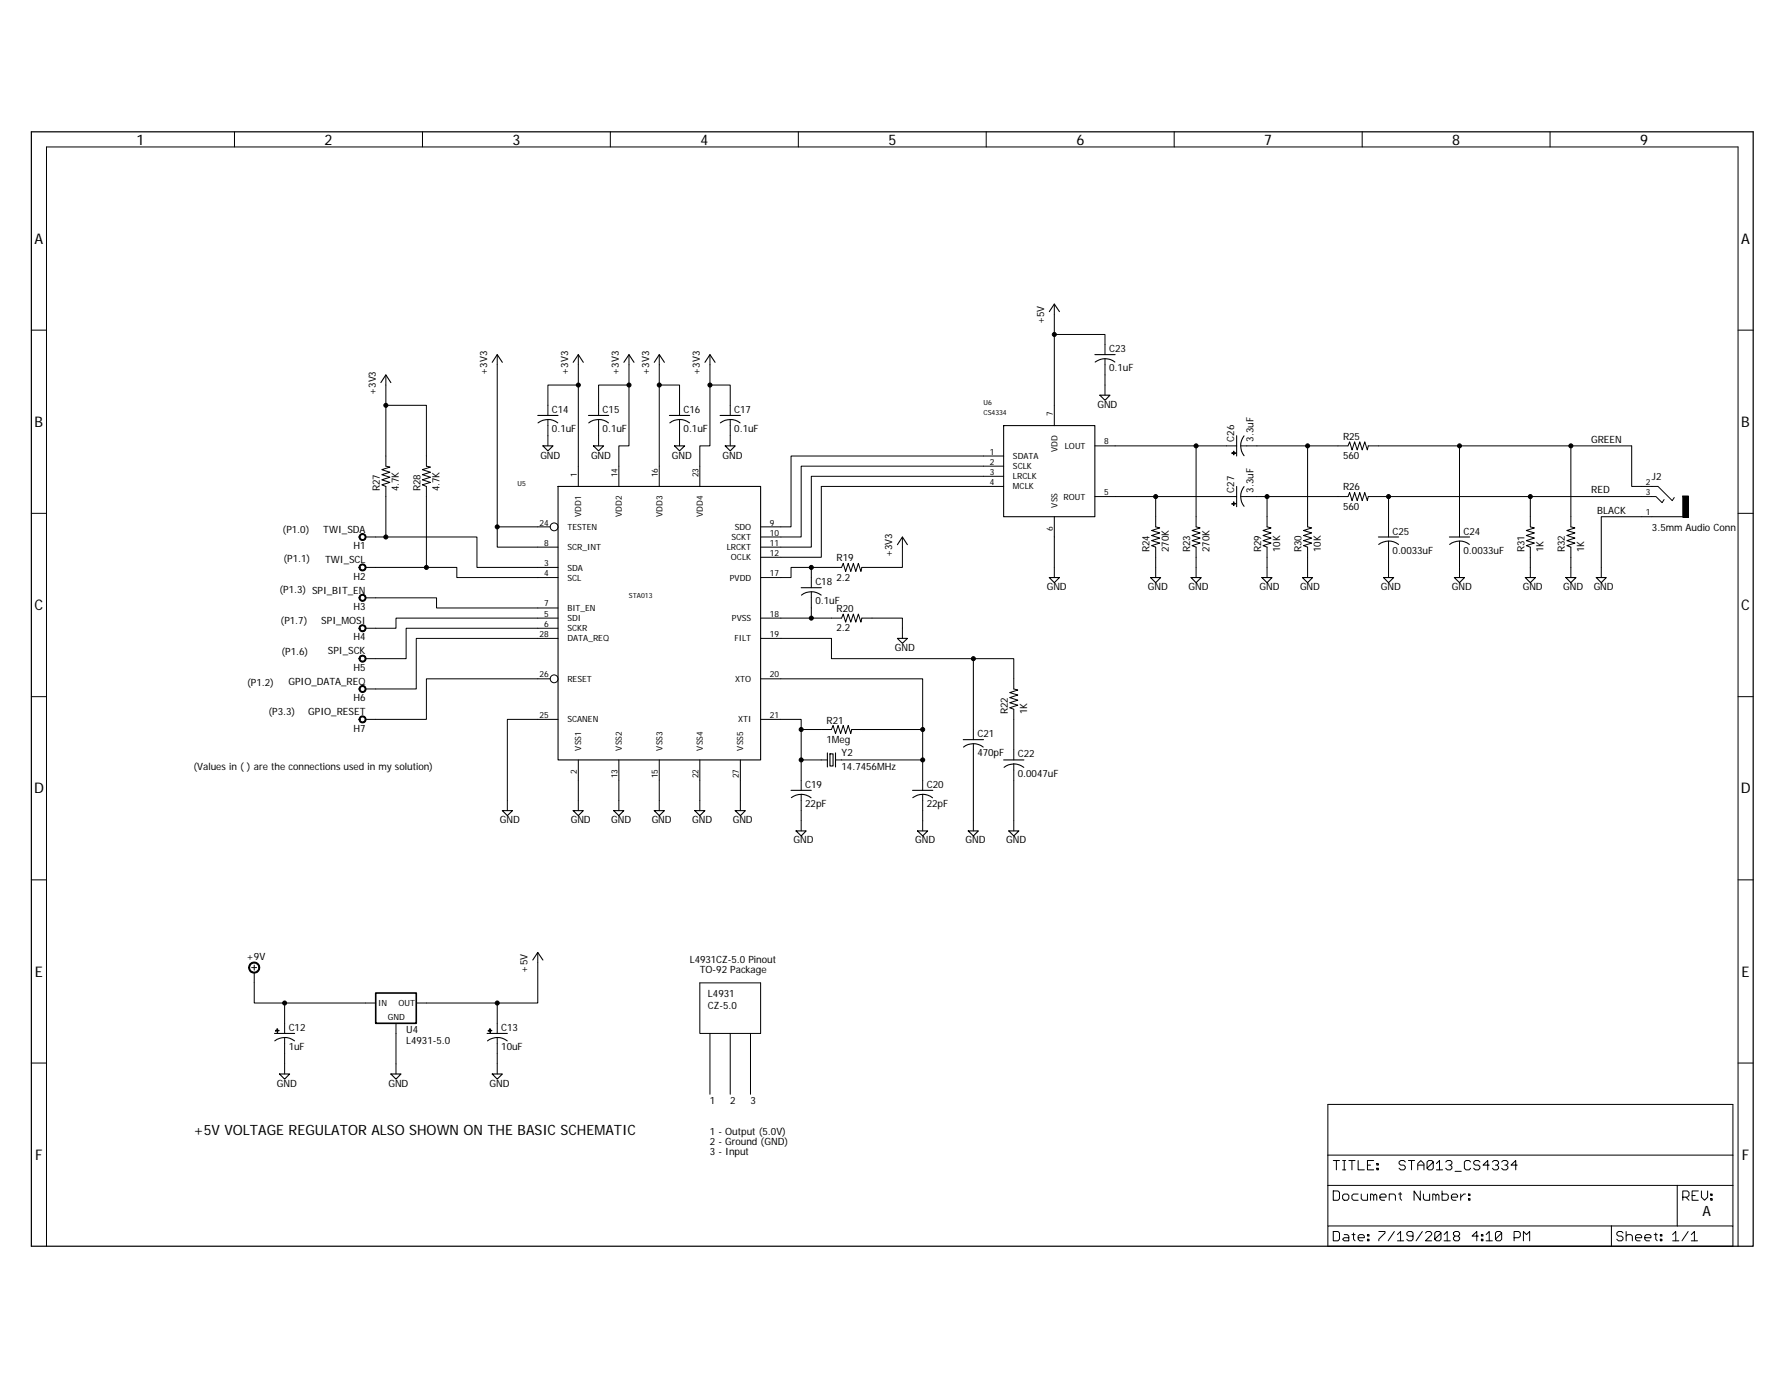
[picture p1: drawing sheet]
<svg xmlns="http://www.w3.org/2000/svg" width="279mm" height="216mm" viewBox="0 0 279 216" stroke-linecap="round" stroke-linejoin="round" font-family="sans-serif">
<path d="M4.6 20.4l270.2 175.1M274.8 20.4l-270.2 175.1" fill="none" stroke="#fff" stroke-width=".16"/>
<g fill="none" stroke="#000" stroke-width=".16">
<path d="M36.7 20.6v2.4M66.2 20.6v2.4M95.6 20.6v2.4M125 20.6v2.4M154.5 20.6v2.4M183.9 20.6v2.4M213.3 20.6v2.4M242.8 20.6v2.4M4.9 51.7h2.4M60.4 58.7v14.3l.7 .1-1.3 .4 1.3 .4-1.3 .4 1.3 .4-1.3 .4 1.3 .4-1.3 .4 .6 .3v7.9M77.9 55.5v27h8.3M90.6 55.5v20.7"/>
<path d="M98.5 55.5v14.3h-1.6v6.4M103.3 55.5v20.7M111.2 55.5v14.3h-1.6v6.4M165.1 47.6v19M165.1 52.4h8v3.1M173.1 56.2v5.7M272.2 51.7h2.4M60.4 63.5h6.4v9.5l.6 .1-1.3 .4 1.3 .4-1.3 .4 1.3 .4-1.3 .4 1.3 .4-1.3 .4 .7 .3v12.6M85.8 65.7v4.1M90.6 60.3h-4.8v4.7M93.7 65.7v4.1M98.5 60.3h-4.8v4.7"/>
<path d="M103.3 60.3h3.1v4.7M106.4 65.7v4.1M111.2 60.3h3.2v4.7M114.4 65.7v4.1M157.2 76.2h-28.6v11h-9.5M157.2 74.6h-30.1v11.1h-8M157.2 73h-31.7v11.1h-6.4M157.2 71.4h-33.3v11.1h-4.8M171.5 69.8h22.2M171.5 77.7h22.2M181 77.7v4.8l.6 .2-1.2 .4 1.2 .3-1.2 .4 1.2 .4-1.2 .4 1.2 .4-1.2 .4 .6 .3v4.7M187.3 69.8v12.7l.7 .2-1.3 .4 1.3 .3-1.3 .4 1.3 .4-1.3 .4 1.3 .4-1.3 .4 .6 .3v4.7"/>
<path d="M193 70.9h.5v.1h-.5zM193 70.9h.1M193 78.8h.5v.1h-.5zM193 78.8h.1M193.2 70.7h.1v.5h-.1zM193.2 70.7h.1M193.2 78.6h.1v.5h-.1zM193.2 78.6h.1M194.3 69.8h16.8l.3-.6 .4 1.2 .4-1.2 .4 1.2 .4-1.2 .3 1.2 .4-1.2 .4 1.2 .2-.6h41.2v6.4h4.2l2.2 2.2 .3-.5M194.3 77.7h16.8l.3-.6 .4 1.3 .4-1.3 .4 1.3 .4-1.3 .3 1.3 .4-1.3 .4 1.3 .2-.7h45.1l.9 1 .3-.5M198.4 77.7v4.8l.7 .2-1.3 .4 1.3 .3-1.3 .4 1.3 .4-1.3 .4 1.3 .4-1.3 .4 .6 .3v4.7M204.8 69.8v12.7l.6 .2-1.2 .4 1.2 .3-1.2 .4 1.2 .4-1.2 .4 1.2 .4-1.2 .4 .6 .3v4.7"/>
<path d="M217.5 77.7v6.4M228.6 69.8v14.3M239.7 77.7v4.8l.6 .2-1.3 .4 1.3 .3-1.3 .4 1.3 .4-1.3 .4 1.3 .4-1.3 .4 .7 .3v4.7M246 69.8v12.7l.7 .2-1.3 .4 1.3 .3-1.3 .4 1.3 .4-1.3 .4 1.3 .4-1.3 .4 .6 .3v4.7M263.5 77.7h.9v3.3h-.9zM263.5 77.7h.1M4.9 80.4h2.4M56.4 83.7a.56 .56 0 0 1 .9 .1 .56 .56 0 0 1-.4 .8 .56 .56 0 0 1-.7-.5h.2a.4 .4 0 0 1 .4-.4 .4 .4 0 0 1 .4 .5l-.2 .2-.2 .1-.3-.1-.1-.3h-.2zM56.4 88.4a.56 .56 0 0 1 .9 .2 .56 .56 0 0 1-.4 .8 .56 .56 0 0 1-.7-.6h.2a.4 .4 0 0 1 .6-.3 .4 .4 0 0 1 .1 .7 .4 .4 0 0 1-.7-.2v-.2h-.2zM56.4 93.2a.56 .56 0 0 1 .9 .1 .56 .56 0 0 1-.4 .8 .56 .56 0 0 1-.7-.5h.2a.4 .4 0 0 1 .6-.3 .4 .4 0 0 1 .1 .6 .4 .4 0 0 1-.7-.1v-.2h-.2zM56.4 97.9a.56 .56 0 0 1 .9 .2 .56 .56 0 0 1-.4 .8 .56 .56 0 0 1-.7-.5h.2a.4 .4 0 0 1 .6-.4 .4 .4 0 0 1 .1 .7 .4 .4 0 0 1-.7-.2v-.1h-.2zM57.3 84.1h17.4v4.7h12.7"/>
<path d="M57.3 88.8h14.2v1.6h15.9M57.3 93.6h11.1v1.6h19M77.9 82.5v3.2h9.5M87.4 96.8h-25.4v1.6h-4.7M87.4 98.4h-23.8v4.7h-6.3M87.4 99.9h-22.2v8h-7.9M119.1 96.8h12.7l.3-.7 .3 1.3 .4-1.3 .4 1.3 .4-1.3 .4 1.3 .4-1.3 .4 1.3 .2-.6h6.3v3.1M119.1 99.9h11.1v3.2h28.6v4.8l.6 .1-1.3 .4 1.3 .4-1.3 .4 1.3 .4-1.3 .4 1.3 .4-1.3 .4 .7 .2v8M127.1 88.8v3.2M127.1 92.6v4.2M141.3 84.1v4.7h-6.3l-.2 .7-.4-1.3-.4 1.3-.4-1.3-.4 1.3-.4-1.3-.4 1.3-.3-1.3-.3 .6h-7.9v1.6h-4.8M165.1 80.9v9.5"/>
<path d="M217.5 84.7v5.7M228.6 84.7v5.7M263.5 80.9h-12.7v9.5M272.2 80.4h2.4M4.9 109.1h2.4M56.4 102.7a.56 .56 0 0 1 .9 .2 .56 .56 0 0 1-.4 .8 .56 .56 0 0 1-.7-.6h.2a.4 .4 0 0 1 .6-.3 .4 .4 0 0 1 .1 .6 .4 .4 0 0 1-.7-.1v-.2h-.2zM56.4 107.5a.56 .56 0 0 1 .9 .1 .56 .56 0 0 1-.4 .8 .56 .56 0 0 1-.7-.5h.2a.4 .4 0 0 1 .4-.4 .4 .4 0 0 1 .4 .5l-.2 .2-.2 .1-.3-.1-.1-.3h-.2zM56.4 112.2a.56 .56 0 0 1 .9 .2 .56 .56 0 0 1-.4 .8 .56 .56 0 0 1-.7-.6h.2a.4 .4 0 0 1 .6-.3 .4 .4 0 0 1 .1 .7 .4 .4 0 0 1-.7-.2v-.2h-.2zM86.2 106.3h-19.4v6.3h-9.5M87.4 112.6h-7.9v14.3M90.6 119v7.9M96.9 119v7.9"/>
<path d="M103.3 119v7.9M109.6 119v7.9M116 119v7.9M119.1 112.6h6.4v11.1M119.1 106.3h25.4v17.4M125.5 114.2h4.7l.3-.6 .4 1.3 .4-1.3 .4 1.3 .4-1.3 .3 1.3 .4-1.3 .4 1.3 .2-.7h11.1M125.5 119h4.1M130.9 119h13.6M152.4 103.1v12.7M152.4 116.4v13.7M158.8 119.6v10.5M272.2 109.1h2.4"/>
<path d="M4.9 137.8h2.4M125.5 124.4v5.7M144.5 124.4v5.7M272.2 137.8h2.4M39.1 151a.87 .87 0 0 1 1.4-.1 .87 .87 0 0 1-.4 1.4 .87 .87 0 0 1-1.2-.8h.2a.71 .71 0 0 1 1-.7 .71 .71 0 0 1 .2 1.2 .71 .71 0 0 1-1.2-.3v-.2h-.2zM39.4 151.5h.8M39.8 152.3v4.7h4.8M39.8 151.1v.8M58.8 157h-14.2v4.8M77.9 157v4.8M84.2 149.1v7.9h-19M109.6 153.9h9.5v7.9h-9.5z"/>
<path d="M4.9 166.4h2.4M43.2 161.3h.5v.1h-.5zM43.2 161.3h.1M43.4 161.1h.1v.5h-.1zM43.4 161.1h.1M44.6 162.4v5.7M62 160.2v7.9M76.5 161.3h.5v.1h-.5zM76.5 161.3h.1M76.7 161.1h.1v.5h-.1zM76.7 161.1h.1M77.9 162.4v5.7"/>
<path d="M111.2 161.8v9.5M114.4 161.8v9.5M117.5 161.8v9.5M272.2 166.4h2.4M7.3 195.1v-172.1h264.9v172.1M208 185.6h63.4M208 191.9v-19h63.4v19M208 180.8h63.4M208.8 192.8h.8l.2 .2v1l-.2 .3h-.8zM208.8 186.5h.8l.2 .2v1l-.2 .2h-.8zM208.8 181.7h1M209.3 181.7v1.5"/>
<path d="M210.3 187.2l.2-.3h.5l.2 .3v.5l-.2 .2h-.5l-.2-.2zM210.3 181.7h.5M210.3 183.2h.5M210.5 193.3h.5l.2 .2v.8h-.7l-.2-.3 .2-.2h.7M210.5 181.7v1.5M211.2 181.7h1M211.7 193.3h.5M211.7 181.7v1.5M212 193v1l.2 .3M212.7 186.9h-.7l-.3 .3v.5l.3 .2h.7M212.7 193.8h1v-.3l-.3-.2h-.4l-.3 .2v.5l.3 .3h.4M212.7 181.7v1.5h1"/>
<path d="M213.2 186.9v.8l.2 .2h.8v-1M214.2 193.3h.2v.2h-.2zM214.2 194h.2v.3h-.2zM214.2 182.4h.5M214.7 187.9v-1h.2l.2 .3v.7M215.1 187.2l.3-.3 .2 .3v.7M215.1 181.7h-.9v1.5h.9M215.6 182.2h.3v.2h-.3zM215.6 182.9h.3v.3h-.3zM215.9 192.8h1v.2l-1 1v.3M216.1 187.4h1v-.2l-.2-.3h-.5l-.3 .3v.5l.3 .2h.5M217.6 187.9v-1h.7l.2 .3v.7"/>
<path d="M218.4 192.8l-1 1.5M218.9 193.3l.5-.5v1.5M218.9 194.3h.9M219 186.9h.5M219.3 186.7v1l.2 .2M220.1 181.9l-.2-.2h-.5l-.3 .2v.3l.3 .2h.5l.2 .3v.2l-.2 .3h-.5l-.3-.3M220.6 181.7h1M221.1 181.7v1.5M221.3 193.5h-.7l-.3-.2v-.3l.3-.2h.5l.2 .2v1l-.2 .3h-.5l-.3-.3M222 183.2v-1l.5-.5 .5 .5v1M222 182.4h1M222.4 186.5v1.4l-.9-1.4v1.4"/>
<path d="M222.8 192.8l-1 1.5M222.9 186.9v.8l.3 .2h.7v-1M223.2 193l.3-.2h.5l.2 .2v.3l-1 1h1M224.4 187.9v-1h.2l.3 .3v.7M224.5 181.9l-1 1 .3 .3h.4l.3-.3v-1l-.3-.2h-.4l-.3 .2v1M224.9 187.2l.2-.3 .3 .3v.7M225 182.2l.4-.5v1.5M225 183.2h.9M225.7 193l-1 1 .3 .3h.4l.3-.3v-1l-.3-.2h-.4l-.3 .2v1M225.8 186.5v1.4h.8l.2-.2v-.5l-.2-.3h-.8M226.2 193.3l.5-.5v1.5M226.2 194.3h.9"/>
<path d="M226.4 181.9l.3-.2h.5l.2 .2v.3l-.2 .2h-.3M227.2 182.4l.2 .3v.2l-.2 .3h-.5l-.3-.3M227.3 187.4h1v-.2l-.3-.3h-.4l-.3 .3v.5l.3 .2h.4M227.6 193l.3-.2h.5l.2 .2v.3l-.2 .2 .2 .3v.2l-.2 .3h-.5l-.3-.3v-.2l.3-.3-.3-.2zM227.9 183.4h1M227.9 193.5h.5M228.8 186.9v1M229.5 186.9h-.2l-.5 .5M230 186.9h.2v.3h-.2zM230 187.7h.2v.2h-.2zM230.3 181.9l-.2-.2h-.5l-.3 .2v1l.3 .3h.5l.2-.3M231.5 193.5h-1l.8-.7v1.5"/>
<path d="M231.8 181.9l-.3-.2h-.4l-.3 .2v.3l.3 .2h.4l.3 .3v.2l-.3 .3h-.4l-.3-.3M232 193.3h.3v.2h-.3zM232 194h.3v.3h-.3zM232.7 193.3l.5-.5v1.5M232.7 194.3h1M233.2 182.4h-.9l.7-.7v1.5M233.7 181.9l.3-.2h.5l.2 .2v.3l-.2 .2h-.3M234.5 182.4l.2 .3v.2l-.2 .3h-.5l-.3-.3M235.2 181.9l.2-.2h.5l.3 .2v.3l-.3 .2h-.2M235.2 193l-1 1 .2 .3h.5l.3-.3v-1l-.3-.2h-.5l-.2 .2v1M235.9 182.4l.3 .3v.2l-.3 .3h-.5l-.2-.3M237.1 193.8h.7l.3-.3v-.5l-.3-.2h-.7v1.5"/>
<path d="M237.6 182.4h-1l.8-.7v1.5M238.6 194.3v-1.5l.5 .5 .5-.5v1.5M252.4 191.9h-44.4v3.2h63.4v-3.2h-8.7M252.4 191.9v3.2M252.4 191.9h10.3M254.2 193l-.2-.2h-.5l-.3 .2v.3l.3 .2h.5l.2 .3v.2l-.2 .3h-.5l-.3-.3M254.7 193.5l.2-.2h.5l.3 .2v.8M254.7 192.8v1.5M256.1 193.8h1v-.3l-.2-.2h-.5l-.3 .2v.5l.3 .3h.5M257.6 193.8h1v-.3l-.3-.2h-.4l-.3 .2v.5l.3 .3h.4M259.1 193.3h.4M259.3 193v1l.2 .3"/>
<path d="M260 193.3h.3v.2h-.3zM260 194h.3v.3h-.3zM262 193.3l.4-.5v1.5M262 194.3h.9M262.7 185.6v6.3M263.5 187.4h.8l.2-.2v-.5l-.2-.2h-.8v1.4M264 187.4l.5 .5M264.4 192.8l-1 1.5M264.9 193.3l.5-.5v1.5M264.9 194.3h1M265 187.2h.5M266 186.5h-1v1.4h1"/>
<path d="M266.5 186.5v.9l.5 .5 .4-.5v-.9M267.9 186.9h.3v.3h-.3zM267.9 187.7h.3v.2h-.3z"/>
<circle cx="165.1" cy="52.4" r=".32"/>
<circle cx="60.4" cy="63.5" r=".32"/>
<circle cx="90.6" cy="60.3" r=".32"/>
<circle cx="98.5" cy="60.3" r=".32"/>
<circle cx="103.3" cy="60.3" r=".32"/>
<circle cx="111.2" cy="60.3" r=".32"/>
<circle cx="181" cy="77.7" r=".32"/>
<circle cx="187.3" cy="69.8" r=".32"/>
<circle cx="198.4" cy="77.7" r=".32"/>
<circle cx="204.8" cy="69.8" r=".32"/>
<circle cx="217.5" cy="77.7" r=".32"/>
<circle cx="228.6" cy="69.8" r=".32"/>
<circle cx="239.7" cy="77.7" r=".32"/>
<circle cx="246" cy="69.8" r=".32"/>
<circle cx="60.4" cy="84.1" r=".32"/>
<circle cx="66.8" cy="88.8" r=".32"/>
<circle cx="77.9" cy="82.5" r=".32"/>
<circle cx="86.8" cy="82.5" r=".61"/>
<circle cx="127.1" cy="96.8" r=".32"/>
<circle cx="127.1" cy="88.8" r=".32"/>
<circle cx="86.8" cy="106.3" r=".61"/>
<circle cx="125.5" cy="114.2" r=".32"/>
<circle cx="125.5" cy="119" r=".32"/>
<circle cx="144.5" cy="119" r=".32"/>
<circle cx="144.5" cy="114.2" r=".32"/>
<circle cx="152.4" cy="103.1" r=".32"/>
<circle cx="44.6" cy="157" r=".32"/>
<circle cx="77.9" cy="157" r=".32"/>
</g>
<path d="M4.9 20.6h269.7v174.5h-269.7z" fill="none" stroke="#000" stroke-width=".19"/>
<g fill="none" stroke="#000" stroke-width=".17">
<path d="M59.6 59.9l.8-1.2 .8 1.2M77.1 56.7l.8-1.2 .8 1.2M89.8 56.7l.8-1.2 .8 1.2M97.7 56.7l.8-1.2 .8 1.2M102.5 56.7l.8-1.2 .8 1.2M110.4 56.7l.8-1.2 .8 1.2M164.3 48.8l.8-1.2 .8 1.2M171.5 55.5h3.1M171.5 56.7a2.52 2.52 0 0 1 3.1 0M84.2 65h3.2M84.3 66.2a2.52 2.52 0 0 1 3.1 0M85 69.8h1.6l-.8 .8z"/>
<path d="M87.4 76.2h31.7v42.8h-31.7zM92.2 65h3.1M92.2 66.2a2.52 2.52 0 0 1 3.1 0M92.9 69.8h1.6l-.8 .8zM104.8 65h3.2M104.9 66.2a2.52 2.52 0 0 1 3.1 0M105.6 69.8h1.6l-.8 .8zM112.8 65h3.2M112.8 66.2a2.52 2.52 0 0 1 3.1 0M113.6 69.8h1.5l-.7 .8zM157.2 66.6h14.3v14.3h-14.3zM172.3 61.9h1.5l-.7 .8z"/>
<path d="M193.7 68.2v3.2M193.7 76.2v3.1M194.8 68.2a2.55 2.55 0 0 0 0 3.2M194.8 76.2a2.52 2.52 0 0 0 0 3.1M125.5 92h3.1M125.5 93.2a2.52 2.52 0 0 1 3.1 0M140.5 99.9h1.6l-.8 .8zM140.5 85.3l.8-1.2 .8 1.2M164.3 90.4h1.6l-.8 .8zM180.2 90.4h1.6l-.8 .8zM186.5 90.4h1.6l-.8 .8zM197.6 90.4h1.6l-.8 .8z"/>
<path d="M204 90.4h1.6l-.8 .8zM215.9 84.1h3.2M215.9 85.2a2.55 2.55 0 0 1 3.1 0M216.7 90.4h1.6l-.8 .8zM227 84.1h3.2M227 85.2a2.52 2.52 0 0 1 3.1 0M227.8 90.4h1.6l-.8 .8zM238.9 90.4h1.6l-.8 .8zM245.2 90.4h1.6l-.8 .8zM250 90.4h1.6l-.8 .8zM129.6 117.9v2.2M130 118h.5v1.9h-.5z"/>
<path d="M130.9 117.9v2.2M150.9 115.8h3.1M150.9 117a2.52 2.52 0 0 1 3.1 0M157.2 119h3.2M158.8 119.6a2.33 2.33 0 0 0-1.6 .5M158.8 119.6a2.64 2.64 0 0 1 1.5 .5M78.7 126.9h1.6l-.8 .8zM89.8 126.9h1.6l-.8 .8zM96.1 126.9h1.6l-.8 .8zM102.5 126.9h1.6l-.8 .8zM108.8 126.9h1.6l-.8 .8zM115.1 126.9h1.6l-.7 .8z"/>
<path d="M123.9 123.7h3.2M124.7 130.1h1.6l-.8 .8zM125.5 124.4a2.48 2.48 0 0 0-1.6 .5M125.5 124.4a2.65 2.65 0 0 1 1.5 .5M142.9 123.7h3.2M143.7 130.1h1.6l-.8 .8zM144.5 124.4a2.48 2.48 0 0 0-1.5 .5M144.5 124.4a2.52 2.52 0 0 1 1.5 .5M151.6 130.1h1.6l-.8 .8zM158 130.1h1.6l-.8 .8zM83.4 150.3l.8-1.2 .8 1.2M43 161.8h3.1"/>
<path d="M43 163a2.52 2.52 0 0 1 3.1 0M43.8 168.1h1.6l-.8 .9zM61.2 168.1h1.6l-.8 .9zM76.3 161.8h3.2M76.3 163a2.52 2.52 0 0 1 3.1 0M77.1 168.1h1.6l-.8 .9z"/>
</g>
<path d="M193 70.9h.5v.1h-.5zM193 78.8h.5v.1h-.5zM193.2 70.7h.1v.5h-.1zM193.2 78.6h.1v.5h-.1zM263.5 77.7h.9v3.3h-.9zM43.2 161.3h.5v.1h-.5zM43.4 161.1h.1v.5h-.1zM76.5 161.3h.5v.1h-.5zM76.7 161.1h.1v.5h-.1z" fill="#000"/>
<path d="M58.8 155.5h6.4v4.7h-6.4z" fill="none" stroke="#000" stroke-width=".25"/>
<g fill="#000">
<path d="M56.4 83.7a.56 .56 0 0 1 .9 .1 .56 .56 0 0 1-.4 .8 .56 .56 0 0 1-.7-.5h.2a.4 .4 0 0 1 .4-.4 .4 .4 0 0 1 .4 .5l-.2 .2-.2 .1-.3-.1-.1-.3h-.2z" fill-rule="evenodd"/>
<path d="M56.4 88.4a.56 .56 0 0 1 .9 .2 .56 .56 0 0 1-.4 .8 .56 .56 0 0 1-.7-.6h.2a.4 .4 0 0 1 .6-.3 .4 .4 0 0 1 .1 .7 .4 .4 0 0 1-.7-.2v-.2h-.2z" fill-rule="evenodd"/>
<path d="M56.4 93.2a.56 .56 0 0 1 .9 .1 .56 .56 0 0 1-.4 .8 .56 .56 0 0 1-.7-.5h.2a.4 .4 0 0 1 .6-.3 .4 .4 0 0 1 .1 .6 .4 .4 0 0 1-.7-.1v-.2h-.2z" fill-rule="evenodd"/>
<path d="M56.4 97.9a.56 .56 0 0 1 .9 .2 .56 .56 0 0 1-.4 .8 .56 .56 0 0 1-.7-.5h.2a.4 .4 0 0 1 .6-.4 .4 .4 0 0 1 .1 .7 .4 .4 0 0 1-.7-.2v-.1h-.2z" fill-rule="evenodd"/>
<path d="M56.4 102.7a.56 .56 0 0 1 .9 .2 .56 .56 0 0 1-.4 .8 .56 .56 0 0 1-.7-.6h.2a.4 .4 0 0 1 .6-.3 .4 .4 0 0 1 .1 .6 .4 .4 0 0 1-.7-.1v-.2h-.2z" fill-rule="evenodd"/>
<path d="M56.4 107.5a.56 .56 0 0 1 .9 .1 .56 .56 0 0 1-.4 .8 .56 .56 0 0 1-.7-.5h.2a.4 .4 0 0 1 .4-.4 .4 .4 0 0 1 .4 .5l-.2 .2-.2 .1-.3-.1-.1-.3h-.2z" fill-rule="evenodd"/>
<path d="M56.4 112.2a.56 .56 0 0 1 .9 .2 .56 .56 0 0 1-.4 .8 .56 .56 0 0 1-.7-.6h.2a.4 .4 0 0 1 .6-.3 .4 .4 0 0 1 .1 .7 .4 .4 0 0 1-.7-.2v-.2h-.2z" fill-rule="evenodd"/>
<path d="M39.1 151a.87 .87 0 0 1 1.4-.1 .87 .87 0 0 1-.4 1.4 .87 .87 0 0 1-1.2-.8h.2a.71 .71 0 0 1 1-.7 .71 .71 0 0 1 .2 1.2 .71 .71 0 0 1-1.2-.3v-.2h-.2z" fill-rule="evenodd"/>
<circle cx="165.1" cy="52.4" r=".32"/>
<circle cx="60.4" cy="63.5" r=".32"/>
<circle cx="90.6" cy="60.3" r=".32"/>
<circle cx="98.5" cy="60.3" r=".32"/>
<circle cx="103.3" cy="60.3" r=".32"/>
<circle cx="111.2" cy="60.3" r=".32"/>
<circle cx="181" cy="77.7" r=".32"/>
<circle cx="187.3" cy="69.8" r=".32"/>
<circle cx="198.4" cy="77.7" r=".32"/>
<circle cx="204.8" cy="69.8" r=".32"/>
<circle cx="217.5" cy="77.7" r=".32"/>
<circle cx="228.6" cy="69.8" r=".32"/>
<circle cx="239.7" cy="77.7" r=".32"/>
<circle cx="246" cy="69.8" r=".32"/>
<circle cx="60.4" cy="84.1" r=".32"/>
<circle cx="66.8" cy="88.8" r=".32"/>
<circle cx="77.9" cy="82.5" r=".32"/>
<circle cx="127.1" cy="96.8" r=".32"/>
<circle cx="127.1" cy="88.8" r=".32"/>
<circle cx="125.5" cy="114.2" r=".32"/>
<circle cx="125.5" cy="119" r=".32"/>
<circle cx="144.5" cy="119" r=".32"/>
<circle cx="144.5" cy="114.2" r=".32"/>
<circle cx="152.4" cy="103.1" r=".32"/>
<circle cx="44.6" cy="157" r=".32"/>
<circle cx="77.9" cy="157" r=".32"/>
</g>
<g font-size="2.3">
<text x="21.4" y="22.6">1</text>
<text x="50.8" y="22.6">2</text>
<text x="80.3" y="22.6">3</text>
<text x="109.7" y="22.6">4</text>
<text x="139.1" y="22.6">5</text>
<text x="168.6" y="22.6">6</text>
<text x="198" y="22.6">7</text>
<text x="227.4" y="22.6">8</text>
<text x="256.9" y="22.6">9</text>
<text x="5.4" y="38.2">A</text>
<text x="272.7" y="38.2">A</text>
<text x="5.4" y="66.8">B</text>
<text x="272.7" y="66.8">B</text>
<text x="5.4" y="95.5">C</text>
<text x="272.7" y="95.5">C</text>
<text x="5.3" y="124.2">D</text>
<text x="272.6" y="124.2">D</text>
<text x="5.5" y="152.9">E</text>
<text x="272.8" y="152.9">E</text>
<text x="5.5" y="181.6">F</text>
<text x="272.8" y="181.6">F</text>
</g>
<g font-size="2.2">
<text x="30.3" y="177.7">+5V VOLTAGE REGULATOR ALSO SHOWN ON THE BASIC SCHEMATIC</text>
<text x="266.6" y="190.4">A</text>
</g>
<g font-size="1.6">
<text x="163.5" y="50.8" transform="rotate(-90 163.5 50.8)">+5V</text>
<text x="76.3" y="58.7" transform="rotate(-90 76.3 58.7)">+3V3</text>
<text x="89" y="58.7" transform="rotate(-90 89 58.7)">+3V3</text>
<text x="96.9" y="58.7" transform="rotate(-90 96.9 58.7)">+3V3</text>
<text x="101.7" y="58.7" transform="rotate(-90 101.7 58.7)">+3V3</text>
<text x="109.6" y="58.7" transform="rotate(-90 109.6 58.7)">+3V3</text>
<text x="173.7" y="58.1">0.1uF</text>
<text x="173.7" y="55.1">C23</text>
<text x="58.8" y="61.9" transform="rotate(-90 58.8 61.9)">+3V3</text>
<text x="86.4" y="64.6">C14</text>
<text x="94.4" y="64.6">C15</text>
<text x="107.1" y="64.6">C16</text>
<text x="115" y="64.6">C17</text>
<text x="171.9" y="63.9">GND</text>
<text x="84.6" y="71.8">GND</text>
<text x="86.4" y="67.7">0.1uF</text>
<text x="92.6" y="71.8">GND</text>
<text x="94.4" y="67.7">0.1uF</text>
<text x="105.2" y="71.8">GND</text>
<text x="107.1" y="67.7">0.1uF</text>
<text x="113.2" y="71.8">GND</text>
<text x="115" y="67.7">0.1uF</text>
<text x="193.3" y="69.2" transform="rotate(-90 193.3 69.2)">C26</text>
<text x="196.3" y="69.2" transform="rotate(-90 196.3 69.2)">3.3uF</text>
<text x="210.3" y="71.9">560</text>
<text x="210.3" y="68.9">R25</text>
<text x="249.2" y="69.3">GREEN</text>
<text x="59.5" y="76.9" transform="rotate(-90 59.5 76.9)">R27</text>
<text x="62.5" y="76.9" transform="rotate(-90 62.5 76.9)">4.7K</text>
<text x="65.8" y="76.9" transform="rotate(-90 65.8 76.9)">R28</text>
<text x="68.8" y="76.9" transform="rotate(-90 68.8 76.9)">4.7K</text>
<text x="193.3" y="77.1" transform="rotate(-90 193.3 77.1)">C27</text>
<text x="196.3" y="77.1" transform="rotate(-90 196.3 77.1)">3.3uF</text>
<text x="210.3" y="76.8">R26</text>
<text x="249.2" y="77.3">RED</text>
<text x="258.7" y="75.2">J2</text>
<text x="44.3" y="83.4">(P1.0)</text>
<text x="50.6" y="83.4">TWI_SDA</text>
<text x="210.3" y="79.8">560</text>
<text x="218.1" y="83.7">C25</text>
<text x="229.2" y="83.7">C24</text>
<text x="250.1" y="80.4">BLACK</text>
<text x="258.7" y="83.1">3.5mm Audio Conn</text>
<text x="44.4" y="88.1">(P1.1)</text>
<text x="50.9" y="88.2">TWI_SCL</text>
<text x="55.4" y="86">H1</text>
<text x="131" y="87.9">R19</text>
<text x="139.7" y="87.2" transform="rotate(-90 139.7 87.2)">+3V3</text>
<text x="180" y="86.5" transform="rotate(-90 180 86.5)">R24</text>
<text x="183" y="86.5" transform="rotate(-90 183 86.5)">270K</text>
<text x="186.4" y="86.5" transform="rotate(-90 186.4 86.5)">R23</text>
<text x="189.4" y="86.5" transform="rotate(-90 189.4 86.5)">270K</text>
<text x="197.5" y="86.5" transform="rotate(-90 197.5 86.5)">R29</text>
<text x="200.5" y="86.5" transform="rotate(-90 200.5 86.5)">10K</text>
<text x="203.9" y="86.5" transform="rotate(-90 203.9 86.5)">R30</text>
<text x="206.8" y="86.5" transform="rotate(-90 206.8 86.5)">10K</text>
<text x="218.1" y="86.7">0.0033uF</text>
<text x="229.2" y="86.7">0.0033uF</text>
<text x="238.7" y="86.5" transform="rotate(-90 238.7 86.5)">R31</text>
<text x="241.7" y="86.5" transform="rotate(-90 241.7 86.5)">1K</text>
<text x="245.1" y="86.5" transform="rotate(-90 245.1 86.5)">R32</text>
<text x="248.1" y="86.5" transform="rotate(-90 248.1 86.5)">1K</text>
<text x="43.8" y="92.8">(P1.3) SPI_BIT_EN</text>
<text x="55.4" y="90.7">H2</text>
<text x="55.4" y="95.5">H3</text>
<text x="127.7" y="94.6">0.1uF</text>
<text x="127.7" y="91.6">C18</text>
<text x="131" y="90.9">2.2</text>
<text x="131" y="95.8">R20</text>
<text x="163.9" y="92.4">GND</text>
<text x="179.8" y="92.4">GND</text>
<text x="186.1" y="92.4">GND</text>
<text x="197.3" y="92.4">GND</text>
<text x="203.6" y="92.4">GND</text>
<text x="216.3" y="92.4">GND</text>
<text x="227.4" y="92.4">GND</text>
<text x="238.5" y="92.4">GND</text>
<text x="244.8" y="92.4">GND</text>
<text x="249.6" y="92.4">GND</text>
<text x="43.9" y="97.7">(P1.7)</text>
<text x="50.3" y="97.7">SPI_MOSI</text>
<text x="55.4" y="100.2">H4</text>
<text x="131" y="98.8">2.2</text>
<text x="140.1" y="101.9">GND</text>
<text x="38.7" y="107.4">(P1.2)</text>
<text x="44.1" y="102.5">(P1.6)</text>
<text x="45.2" y="107.2">GPIO_DATA_REQ</text>
<text x="51.4" y="102.5">SPI_SCK</text>
<text x="55.4" y="105">H5</text>
<text x="42" y="112">(P3.3)</text>
<text x="48.3" y="112">GPIO_RESET</text>
<text x="55.4" y="109.8">H6</text>
<text x="129.4" y="113.3">R21</text>
<text x="157.8" y="111.8" transform="rotate(-90 157.8 111.8)">R22</text>
<text x="160.8" y="111.8" transform="rotate(-90 160.8 111.8)">1K</text>
<text x="55.4" y="114.5">H7</text>
<text x="129.4" y="116.3">1Meg</text>
<text x="131.8" y="118.3">Y2</text>
<text x="153.1" y="118.4">470pF</text>
<text x="153.1" y="115.4">C21</text>
<text x="159.4" y="118.6">C22</text>
<text x="30.3" y="120.6">(Values in ( ) are the connections used in my solution)</text>
<text x="126.1" y="123.3">C19</text>
<text x="131.8" y="120.6">14.7456MHz</text>
<text x="145.1" y="123.3">C20</text>
<text x="159.4" y="121.6">0.0047uF</text>
<text x="78.3" y="128.9">GND</text>
<text x="89.4" y="128.9">GND</text>
<text x="95.7" y="128.9">GND</text>
<text x="102.1" y="128.9">GND</text>
<text x="108.4" y="128.9">GND</text>
<text x="114.8" y="128.9">GND</text>
<text x="126.1" y="126.3">22pF</text>
<text x="145.1" y="126.3">22pF</text>
<text x="124.3" y="132.1">GND</text>
<text x="143.3" y="132.1">GND</text>
<text x="151.2" y="132.1">GND</text>
<text x="157.6" y="132.1">GND</text>
<text x="38.6" y="150.3">+9V</text>
<text x="82.6" y="152.3" transform="rotate(-90 82.6 152.3)">+5V</text>
<text x="108" y="150.7">L4931CZ-5.0 Pinout</text>
<text x="109.6" y="152.3">TO-92 Package</text>
<text x="45.2" y="161.4">C12</text>
<text x="63.6" y="161.8">U4</text>
<text x="78.5" y="161.4">C13</text>
<text x="110.9" y="156.1">L4931</text>
<text x="110.9" y="158">CZ-5.0</text>
<text x="45.2" y="164.4">1uF</text>
<text x="63.6" y="163.4">L4931-5.0</text>
<text x="78.5" y="164.4">10uF</text>
<text x="43.4" y="170.1">GND</text>
<text x="60.8" y="170.1">GND</text>
<text x="76.7" y="170.1">GND</text>
<text x="111.2" y="172.9">1</text>
<text x="114.4" y="172.9">2</text>
<text x="117.5" y="172.9">3</text>
<text x="111.2" y="177.7">1 - Output (5.0V)</text>
<text x="111.2" y="179.3">2 - Ground (GND)</text>
<text x="111.2" y="180.8">3 - Input</text>
</g>
<g font-size="1.3">
<text x="164.9" y="65.2" transform="rotate(-90 164.9 65.2)">7</text>
<text x="155" y="71.2">1</text>
<text x="158.6" y="71.9">SDATA</text>
<text x="165.6" y="70.7" transform="rotate(-90 165.6 70.7)">VDD</text>
<text x="166.8" y="70.3">LOUT</text>
<text x="172.9" y="69.6">8</text>
<text x="90.3" y="74.7" transform="rotate(-90 90.3 74.7)">1</text>
<text x="96.7" y="74.7" transform="rotate(-90 96.7 74.7)">14</text>
<text x="103" y="74.7" transform="rotate(-90 103 74.7)">16</text>
<text x="109.4" y="74.7" transform="rotate(-90 109.4 74.7)">23</text>
<text x="155" y="72.7">2</text>
<text x="155" y="74.3">3</text>
<text x="155" y="75.9">4</text>
<text x="158.6" y="73.4">SCLK</text>
<text x="158.6" y="75">LRCLK</text>
<text x="158.6" y="76.6">MCLK</text>
<text x="172.9" y="77.5">5</text>
<text x="257.8" y="75.9">2</text>
<text x="257.8" y="77.5">3</text>
<text x="84.5" y="82.3">24</text>
<text x="88.9" y="83">TESTEN</text>
<text x="91" y="81" transform="rotate(-90 91 81)">VDD1</text>
<text x="97.4" y="81" transform="rotate(-90 97.4 81)">VDD2</text>
<text x="103.7" y="81" transform="rotate(-90 103.7 81)">VDD3</text>
<text x="110.1" y="81" transform="rotate(-90 110.1 81)">VDD4</text>
<text x="115.1" y="83">SDO</text>
<text x="120.6" y="82.3">9</text>
<text x="120.6" y="83.9">10</text>
<text x="164.9" y="83.1" transform="rotate(-90 164.9 83.1)">6</text>
<text x="165.6" y="79.5" transform="rotate(-90 165.6 79.5)">VSS</text>
<text x="166.6" y="78.2">ROUT</text>
<text x="257.8" y="80.7">1</text>
<text x="85.2" y="88.6">3</text>
<text x="85.2" y="85.4">8</text>
<text x="88.9" y="89.3">SDA</text>
<text x="88.9" y="86.1">SCR_INT</text>
<text x="113.8" y="86.1">LRCKT</text>
<text x="114.5" y="87.7">OCLK</text>
<text x="114.6" y="84.6">SCKT</text>
<text x="120.6" y="85.5">11</text>
<text x="120.6" y="87">12</text>
<text x="85.2" y="95">7</text>
<text x="85.2" y="90.2">4</text>
<text x="88.9" y="95.7">BIT_EN</text>
<text x="88.9" y="90.9">SCL</text>
<text x="114.3" y="90.9">PVDD</text>
<text x="120.6" y="90.2">17</text>
<text x="84.5" y="99.7">28</text>
<text x="85.2" y="98.1">6</text>
<text x="85.2" y="96.5">5</text>
<text x="88.9" y="100.4">DATA_REQ</text>
<text x="88.9" y="98.8">SCKR</text>
<text x="88.9" y="97.2">SDI</text>
<text x="114.6" y="97.2">PVSS</text>
<text x="115" y="100.4">FILT</text>
<text x="120.6" y="99.7">19</text>
<text x="120.6" y="96.5">18</text>
<text x="84.5" y="106.1">26</text>
<text x="88.9" y="106.8">RESET</text>
<text x="115.1" y="106.8">XTO</text>
<text x="120.6" y="106.1">20</text>
<text x="84.5" y="112.4">25</text>
<text x="88.9" y="113.1">SCANEN</text>
<text x="115.6" y="113.1">XTI</text>
<text x="120.6" y="112.4">21</text>
<text x="91" y="117.5" transform="rotate(-90 91 117.5)">VSS1</text>
<text x="97.4" y="117.5" transform="rotate(-90 97.4 117.5)">VSS2</text>
<text x="103.7" y="117.5" transform="rotate(-90 103.7 117.5)">VSS3</text>
<text x="110.1" y="117.5" transform="rotate(-90 110.1 117.5)">VSS4</text>
<text x="116.4" y="117.5" transform="rotate(-90 116.4 117.5)">VSS5</text>
<text x="90.3" y="121.2" transform="rotate(-90 90.3 121.2)">2</text>
<text x="96.7" y="121.9" transform="rotate(-90 96.7 121.9)">13</text>
<text x="103" y="121.9" transform="rotate(-90 103 121.9)">15</text>
<text x="109.4" y="121.9" transform="rotate(-90 109.4 121.9)">22</text>
<text x="115.7" y="121.9" transform="rotate(-90 115.7 121.9)">27</text>
<text x="59.2" y="157.4">IN</text>
<text x="60.7" y="159.7">GND</text>
<text x="62.4" y="157.4">OUT</text>
</g>
<g font-size="1.1">
<text x="154" y="65">CS4334</text>
<text x="154" y="63.5">U6</text>
<text x="81" y="76.2">U5</text>
<text x="98.5" y="93.6">STA013</text>
</g>
</svg>
